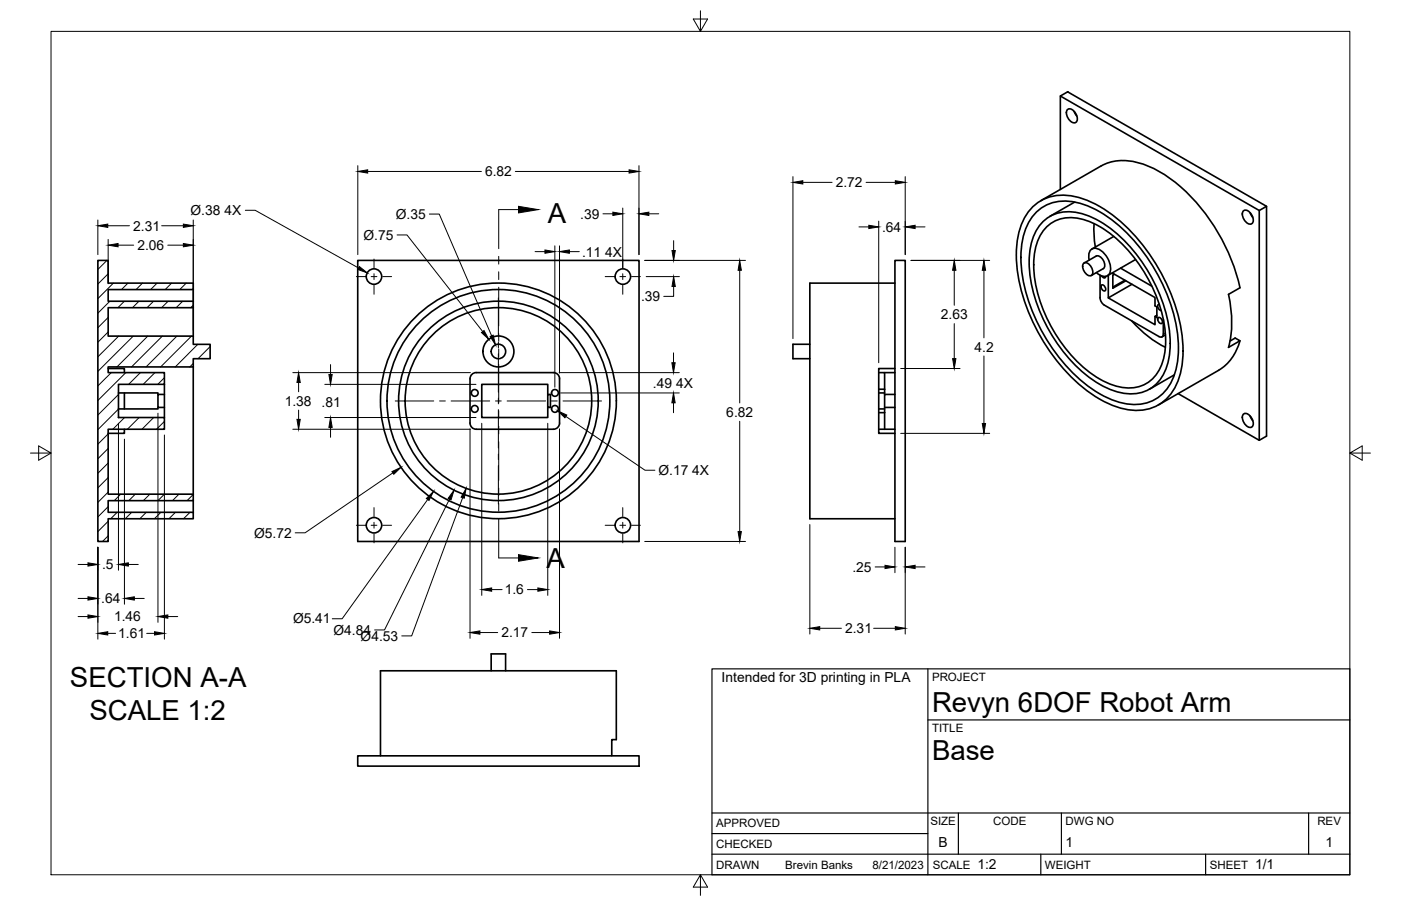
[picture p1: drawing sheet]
<svg xmlns="http://www.w3.org/2000/svg" width="432mm" height="279mm" viewBox="0 0 432 279" stroke-linecap="round" stroke-linejoin="round" font-family="sans-serif">
<!-- layer: Visible -->
<g fill="none" stroke="#000" stroke-width=".51">
<path d="M326.8 29.6l2.3-1.3 61.3 35.3-2.3 1.3zM326.8 29.6v28.8M328.9 33.9a1.49 1.49 0 0 1 2.3 .6l.6 1.1a1.37 1.37 0 0 1 .3 1.4 1.37 1.37 0 0 1-1.3 .9 3.2 3.2 0 0 1-1.9-4zM331.1 34.4l.8 1.4M317.8 64.4a14.1 14.1 0 0 1 15.2-3.3 43.3 43.3 0 0 1 20.8 16.6 55.1 55.1 0 0 1 10.8 30.5 20 20 0 0 1-5.6 15.3 14.3 14.3 0 0 1-14.2 2.2 43.3 43.3 0 0 1-20.8-16.7 55.1 55.1 0 0 1-10.8-30.4 20.8 20.8 0 0 1 4.6-14.2zM319.3 65.5a13.2 13.2 0 0 1 13.8-2.7 41.3 41.3 0 0 1 20.4 16.6 50.1 50.1 0 0 1 9.6 30.2 16.4 16.4 0 0 1-7 13.5 15.1 15.1 0 0 1-13.2 .3 45.4 45.4 0 0 1-21.1-20.1 47.9 47.9 0 0 1-7.1-26.2 18.3 18.3 0 0 1 4.6-11.6zM320.8 61.9l18.5-10.7a16.4 16.4 0 0 1 15.3 .3 50.8 50.8 0 0 1 22.2 22.8 56.6 56.6 0 0 1 5.4 14.5l-3.6 2a34.4 34.4 0 0 1 0 16.3M321.8 68a12.4 12.4 0 0 1 13.4-1.5 41 41 0 0 1 19.7 18.9 40.5 40.5 0 0 1 5.5 24.6 12.8 12.8 0 0 1-8.1 10.9 16.6 16.6 0 0 1-13.4-2.4 48.5 48.5 0 0 1-20.7-29.5 27.1 27.1 0 0 1 .9-17.3l.8-1.4zM322.9 69.7a11.6 11.6 0 0 1 12.6-1.5 38.9 38.9 0 0 1 18.9 18.8 35.4 35.4 0 0 1 4.2 23.6 10.9 10.9 0 0 1-14.5 8.5 33.5 33.5 0 0 1-17.2-13.7 42.4 42.4 0 0 1-8.2-25.7 14.9 14.9 0 0 1 4.2-10zM331.2 62.3l-7.6 4.4M337.2 69v3.9l.4 3.3M343.3 72.9l-6.8 3.9"/>
<path d="M383.1 65.1a1.49 1.49 0 0 1 2.3 .7l.6 1a1.37 1.37 0 0 1 .3 1.5 1.37 1.37 0 0 1-1.3 .8 3.2 3.2 0 0 1-1.9-4zM385.3 65.6l.8 1.4M388.1 64.9v70.9M390.4 63.6v70.9l-2.3 1.3-25-14.4M30.2 80.3h3.1v7h26.3v2h-26.3v3.6h26.3v2h-26.3v8.8h26.3v2.5h5.2v4.4h-5.2v2.6h-26.3v1.7h17.4v3.6h-14.2v10.3h14.2v3.6h-17.4v20h26.3v2h-26.3v3.6h26.3v2h-26.3v7h-3.1zM59.6 89.3v3.6M59.6 94.9v8.8M110.3 80.3h86.7v86.7h-86.7zM275.8 87.3h-26.2v72.7h26.2M275.8 80.3h3.2v86.7h-3.2zM333.9 81.3a1.39 1.39 0 0 1 2.1 .6l.8 1.5a1.11 1.11 0 0 1-.4 1.6 1.11 1.11 0 0 1-1.6-.5l-.7-.8-.4-1.1zM334.1 81.1l3.7-2.1a2.59 2.59 0 0 1 2.7 2.8l-.5 1-3.6 2.2"/>
<path d="M335.7 80.2a2.67 2.67 0 0 1 1.5-3.6 5.9 5.9 0 0 1 5 5.1 2.48 2.48 0 0 1-1.8 3.6 3.9 3.9 0 0 1-2.5-1.2M339 84.9l.1 7.3 .9 1.7 17.6 10.1a.8 .8 0 0 0 1-1l-.1-4.5M339.5 87.9a1.21 1.21 0 0 1 1.1 1.8 1.21 1.21 0 0 1-1.1-1.8zM339.6 85.1l.7 .6 .5-.5M341.6 84.9v7l14.4 8.2v-2.5M342.8 84.2l13.2 7.6v2.5l.6 .4v3.2l-.6-.3 .6-.3M343.5 84.6l-.5 .3v4l4-2.3M345.4 82.7l9.6 5.5M346.7 86.4l-3.7 2.1M348.8 98.9a34.4 34.4 0 0 0 10.4 8.2M348.9 87.7l-7.3 4.2M350 80l-8.7 5"/>
<path d="M357 97.9a1.21 1.21 0 0 1 1.1 1.8 1.21 1.21 0 0 1-1.1-1.8zM357.3 93.9a.99 .99 0 0 0-.5 1 .99 .99 0 0 0 .8 .8l.3 .1M33.3 113.6h5v1.3M50.7 118.5v10.3M59.6 113.2v39.2M145.4 115.5l1.4-.6h23.8a1.88 1.88 0 0 1 1.8 1.9l.1 13.7a1.92 1.92 0 0 1-2 1.9h-23.7a1.92 1.92 0 0 1-1.9-1.9v-13.7zM249.6 106.2h-5.2v4.4h5.2M270.8 114.9h1.8v5.2M272.6 114.9h3.2M275.8 113.6h-5v20h5M359.2 103.3l-1.1 .6M361.9 115.6l-7.6 4.4"/>
<path d="M379.1 105.2l1.6-1 1.5 .9-3.6 2M382.2 105.1a14.9 14.9 0 0 1-6.6 9.1l-18.5 10.7M36.5 121.2h12.2v.4M38.3 121.2v4.9M38.3 132.4v1.2h-5M48.7 125.6v.5h-12.2M50.7 121.6h-2v4h2M168.8 121.6h.9v4h-.9zM168.8 121.6v-3.1h-20.3v10.3h20.3v-3.2M270.8 132.4h5M270.8 126.1h1.8M270.8 127.3h1.8"/>
<path d="M270.8 120h1.8M270.8 121.2h1.8M272.6 125.6h3.2M272.6 120.1v1.5M275.8 121.6h-3.2v10.8M383.1 127.8a1.49 1.49 0 0 1 2.3 .7l.6 1a1.37 1.37 0 0 1 .3 1.5 1.37 1.37 0 0 1-1.3 .8 3.2 3.2 0 0 1-1.9-4zM385.3 128.3l.8 1.4M59.6 154.4v3.6M151.4 206.9v-5.2h4.4v5.2M110.3 233.1h86.7v3.2h-86.7zM117.3 233.1v-26.2h72.6v21.2h-1.3v5"/>
<circle cx="115.3" cy="85.3" r="2.38"/>
<circle cx="192" cy="85.3" r="2.38"/>
<circle cx="153.6" cy="108.4" r="2.23"/>
<circle cx="153.6" cy="108.4" r="4.8"/>
<circle cx="146.3" cy="126.1" r="1.05"/>
<circle cx="146.3" cy="121.2" r="1.05"/>
<circle cx="153.6" cy="123.6" r="28.8"/>
<circle cx="153.6" cy="123.6" r="34.3"/>
<circle cx="153.6" cy="123.6" r="36.3"/>
<circle cx="153.6" cy="123.6" r="30.8"/>
<circle cx="171" cy="126.1" r="1.05"/>
<circle cx="171" cy="121.2" r="1.05"/>
<circle cx="115.3" cy="162" r="2.38"/>
<circle cx="192" cy="162" r="2.38"/>
</g>
<!-- layer: Visible Narrow -->
<path d="M359.2 102.7l-.7 .3" fill="none" stroke="#000" stroke-width=".31"/>
<!-- layer: Border -->
<path d="M15.7 9.7h400.3v260.1h-400.3zM215.9 3.3v6.4l-2.2-3.8h4.4l-2.2 3.8M9.4 139.7h6.3l-3.8-2.2v4.4l3.8-2.2M416 139.7l3.8 2.2v-4.4l-3.8 2.2h6.4M215.9 269.8l2.2 3.8h-4.4l2.2-3.8v6.3" fill="none" stroke="#000" stroke-width=".31"/>
<!-- layer: Titleblock -->
<path d="M219.4 206.3h196.6v63.5h-196.6zM286 206.3v63.5M286 222h130M219.4 257.1h66.6M219.4 250.7h196.6M295.4 250.7v12.7M327.1 250.7v12.7M403.3 250.7v12.7M219.4 263.4h196.6M320.8 263.4v6.4M371.6 263.4v6.4" fill="none" stroke="#000" stroke-width=".36"/>
<!-- layer: FD_Dimensions -->
<g fill="none" stroke="#000" stroke-width=".31">
<path d="M110.3 51.1v27.4M113.3 52.9h35.1M158.8 52.9h35.1M196.9 51.1v27.4M244.4 54.5v49.9M247.4 56.2h9.1M266.9 56.2h9M279 54.5v24M30.2 67.8v10.7M33.2 69.6h6.7M33.3 73.8v13.7M36.4 75.6h4.8"/>
<path d="M49.8 69.6h6.7M51.7 75.6h4.8M59.6 67.8v34.1M75.6 64.9h3.1l31.8 17.8M122.4 72.5h3l23.4 29.8M132.3 66h3.1l16.1 37.6M164.9 77.6h3.1M171 75.8v43.6M172.4 75.8v39.2M175.5 77.6h3M185.8 65.9h3.1M191.9 64.2v18.4"/>
<path d="M200 65.9h3M207.6 74.2v3.1M264.7 70h3.1M270.8 68.2v43.7M282 70h3.1M198.7 80.3h31.1M199.2 85.3h10.2M207.6 88.3v3.1h-3M228 83.4v40.9M280.8 80.3h24.2M294.1 83.4v10.7M294.1 99.8v10.8"/>
<path d="M303.3 83.4v20.8M90.3 114.9h54.7M92 118v2.8M100.1 118.5h46.6M101.9 112.4v3.1M172.3 114.9h37.1M207.6 108.8v3.1M277.6 113.6h18.3M303.3 109.8v20.8M36.5 130.5v45.4M38.4 135.4v50.9M48.7 127.4v64.5"/>
<path d="M50.7 134.2v62.9M90.3 132.4h54.7M92 126.5v2.8M100.1 128.8h46.6M101.9 131.8v3.1M144.9 132.2v64.7M148.5 130.5v53.1M168.8 130.5v53.1M172.4 132.2v64.7M172.8 121.2h36.6M174.4 128.4l24.4 16.6h3M207.6 124.2v3.1"/>
<path d="M228 129.9v34M277.6 133.6h27.4M121.1 145.8l-27.1 18.5h-3M131.8 154l-26.3 36.8h-3.1M138.6 153.9l-20.1 40.4h-3M142.6 153.5l-15.7 42.6h-3.1M24.1 174.1h3M30.2 168.8v28.3M39.6 174.1h3M198.7 167h31.1M249.6 161.8v33.7M269.7 174.8h3.1"/>
<path d="M275.8 168.8v7.8M279 168.8v26.7M282 174.8h3.1M24.1 184.6h3M24.1 190.1h3M33.2 195.3h2.4M41.4 184.6h3M45.2 195.3h2.4M51.7 190.1h3.1M147.9 195.1h5.5M151.5 181.8h3.2M162.6 181.8h3.2"/>
<path d="M163.9 195.1h5.5M252.6 193.8h6.7M269.3 193.8h6.6"/>
</g>
<g fill="#000" stroke="#000" stroke-width=".31">
<path d="M110.3 52.9l3-.5v1zM193.9 52.4l3 .5-3 .5zM244.4 56.2l3-.5v1zM275.9 55.7l3.1 .5-3.1 .5zM30.2 69.6l3-.5v1zM33.3 75.6l3.1-.5v1zM56.5 69.1l3.1 .5-3.1 .5zM56.5 75.1l3.1 .5-3.1 .5zM168 77.1l3 .5-3 .5zM172.4 77.6l3.1-.5v1zM188.9 65.4l3 .5-3 .5zM196.9 65.9l3.1-.5v1z"/>
<path d="M207.1 77.3h1l-.5 3zM267.8 69.5l3 .5-3 .5zM279 70l3-.5v1zM110.8 82.2l2.4 2-2.9-1.1zM207.6 85.3l.5 3h-1zM228 80.3l.5 3.1h-1zM294.1 80.3l.5 3.1h-1zM303.3 80.3l.5 3.1h-1.1zM92 114.9l.5 3.1h-1zM101.4 115.5h1l-.5 3zM148.4 102.6l.8-.7 1.5 2.8zM151.1 103.8l.9-.4 .7 3z"/>
<path d="M207.1 111.9h1l-.5 3zM293.6 110.6h1l-.5 3zM91.5 129.3h1l-.5 3.1zM101.9 128.8l.5 3h-1zM171.9 126.7l2.8 1.3-.6 .8zM207.6 121.2l.5 3h-1zM302.7 130.6h1.1l-.5 3zM120.8 145.4l2.8-1.3-2.2 2.2zM131.4 153.7l2.2-2.1-1.4 2.7zM139.9 151.2l-.9 2.9-.9-.4zM143.7 150.6l-.6 3-1-.3zM27.1 173.6l3.1 .5-3.1 .5z"/>
<path d="M36.5 174.1l3.1-.5v1zM227.5 163.9h1l-.5 3.1zM272.8 174.3l3 .5-3 .5zM279 174.8l3-.5v1zM27.1 184l3.1 .6-3.1 .5zM27.1 189.6l3.1 .5-3.1 .5zM30.2 195.3l3-.5v1zM38.4 184.6l3-.6v1.1zM47.6 194.8l3.1 .5-3.1 .5zM48.7 190.1l3-.5v1zM144.9 195.1l3-.5v1zM148.5 181.8l3-.5v1z"/>
<path d="M165.8 181.3l3 .5-3 .5zM169.4 194.6l3 .5-3 .5zM249.6 193.8l3-.5v1zM275.9 193.3l3.1 .5-3.1 .5z"/>
</g>
<!-- layer: Smart Centers -->
<g fill="none" stroke="#000" stroke-width=".31">
<path d="M115.3 79.9v2.7M191.9 79.9v2.7M109.8 85.3h2.8M114.4 85.3h1.8M115.3 84.4v1.8M115.3 88v2.7M117.9 85.3h2.8M153.6 91.8v11.9M186.5 85.3h2.8M191.1 85.3h1.7M191.9 84.4v1.8M191.9 88v2.7"/>
<path d="M194.6 85.3h2.8M153.6 105.5v1.8M153.6 109.1v11.9M121.8 123.7h11.9M135.5 123.7h1.8M139 123.7h11.9M152.7 123.7h1.8M153.6 122.7v1.8M153.6 126.3v11.9M153.6 140v1.8M156.3 123.7h11.9M169.9 123.7h1.8"/>
<path d="M173.5 123.7h11.9M115.3 156.5v2.8M153.6 143.6v11.8M191.9 156.5v2.8M109.8 162h2.8M114.4 162h1.8M115.3 161.1v1.8M115.3 164.7v2.7M117.9 162h2.8M186.5 162h2.8M191.1 162h1.7M191.9 161.1v1.8"/>
<path d="M191.9 164.7v2.7M194.6 162h2.8"/>
</g>
<!-- layer: Hatching -->
<g fill="none" stroke="#000" stroke-width=".31">
<path d="M33 80.3l-2.8 2.8M33.3 84.4l-3.1 3.2M33.3 97.9l-3.1 3.2M33.8 92.9l-3.6 3.7M34.9 87.3l-4.7 4.8M38.3 92.9l-2 2M39.4 87.3l-2 2M42.8 92.9l-2 2M43.9 87.3l-2 2M47.3 92.9l-2 2M48.4 87.3l-2 2M51.8 92.9l-2 2"/>
<path d="M52.9 87.3l-2 2M56.3 92.9l-2 2M57.4 87.3l-2 2M59.6 94.1l-.8 .8M33.3 102.4l-3.1 3.2M34.3 114.9l-4.1 4.1M36.6 103.7l-6.4 6.3M38.8 114.9l-8.6 8.6M41.1 103.7l-10.9 10.8M43.3 114.9l-3.7 3.6M45.6 103.7l-9.6 9.5M47.8 114.9l-3.7 3.6"/>
<path d="M50 103.7l-9.5 9.5M50.7 116.5l-2.1 2M54.5 103.7l-9.5 9.5M59 103.7l-9.5 9.5M59.6 112.1l-1.1 1.1M61 106.2l-7 7M64.8 106.9l-3.8 3.7M33.3 133.8l-3.1 3.2M33.3 138.3l-3.1 3.2M36.5 121.7l-6.3 6.3M36.5 126.2l-6.3 6.3M38.4 128.8l-3.6 3.6"/>
<path d="M42.9 128.8l-3.6 3.6M47.4 128.8l-3.6 3.6M50.7 130l-2.5 2.4M33.3 142.8l-3.1 3.2M33.3 147.3l-3.1 3.2M33.3 151.8l-3.1 3.1M33.3 156.3l-3.1 3.1M36.1 158l-2 2M37.2 152.4l-2 2M40.6 158l-2 2M41.7 152.4l-2 2M45.1 158l-2 2"/>
<path d="M46.2 152.4l-2 2M49.6 158l-2 2M50.7 152.4l-2 2M54.1 158l-2 2M55.2 152.4l-2 2M58.6 158l-2 2M59.6 152.5l-1.9 1.9M33.3 160.8l-3.1 3.1M33.3 165.2l-1.7 1.8"/>
</g>
<!-- layer: Section Lines -->
<g fill="none" stroke="#000" stroke-width=".31">
<path d="M153.7 79.1v2.3M159.8 64.6h-6.1v12.1M153.7 83.8v2.4M153.7 88.6v11.9M153.7 102.9v2.4M153.7 107.6v2.4M153.7 112.4v11.9M153.7 126.7v2.4M153.7 131.4v2.4M153.7 136.2v11.9M153.7 150.5v2.4M153.7 155.3v2.3"/>
<path d="M153.7 160v12.1h6.1"/>
</g>
<path d="M159.8 63.6l6.1 1-6.1 1.1zM159.8 171l6.1 1.1-6.1 1z" fill="#000" stroke="#000" stroke-width=".31"/>
<g font-size="8.5">
<text x="168.8" y="68.9">A</text>
<text x="168.4" y="175.1">A</text>
<text x="21.5" y="211.8">SECTION A-A</text>
<text x="287.3" y="219.5">Revyn 6DOF Robot Arm</text>
<text x="27.5" y="222.1">SCALE 1:2</text>
<text x="287.3" y="234.5">Base</text>
</g>
<g font-size="4.3">
<text x="149.5" y="54.4">6.82</text>
<text x="257.6" y="57.8">2.72</text>
<text x="41" y="71.1">2.31</text>
<text x="58.7" y="66.3">Ø.38 4X</text>
<text x="122" y="67.5">Ø.35</text>
<text x="178.8" y="67.4">.39</text>
<text x="271.9" y="71.5">.64</text>
<text x="42.4" y="77.1">2.06</text>
<text x="112.1" y="73.9">Ø.75</text>
<text x="179.4" y="79.1">.11 4X</text>
<text x="197.6" y="92.9">.39</text>
<text x="290" y="98.5">2.63</text>
<text x="300.4" y="108.5">4.2</text>
<text x="201.3" y="119.5">.49 4X</text>
<text x="87.8" y="125.1">1.38</text>
<text x="99.1" y="125.6">.81</text>
<text x="223.9" y="128.6">6.82</text>
<text x="202.9" y="146.5">Ø.17 4X</text>
<text x="78.3" y="165.8">Ø5.72</text>
<text x="31.5" y="175.6">.5</text>
<text x="262.7" y="176.3">.25</text>
<text x="155.6" y="183.3">1.6</text>
<text x="31.2" y="186.1">.64</text>
<text x="35.2" y="191.6">1.46</text>
<text x="36.4" y="196.8">1.61</text>
<text x="90.3" y="192.3">Ø5.41</text>
<text x="102.8" y="195.7">Ø4.84</text>
<text x="111.1" y="197.6">Ø4.53</text>
<text x="154.5" y="196.6">2.17</text>
<text x="260.5" y="195.2">2.31</text>
<text x="222.4" y="210.3">Intended for 3D printing in PLA</text>
<text x="289.3" y="261.2">B</text>
<text x="328.4" y="261.2">1</text>
<text x="408.5" y="261.2">1</text>
<text x="301.2" y="268.1">1:2</text>
<text x="386.8" y="268.1">1/1</text>
</g>
<g font-size="3.5">
<text x="287.3" y="210.1">PROJECT</text>
<text x="287.3" y="225.8">TITLE</text>
<text x="220.7" y="255.2">APPROVED</text>
<text x="286.7" y="254.5">SIZE</text>
<text x="306.1" y="254.5">CODE</text>
<text x="328.4" y="254.5">DWG NO</text>
<text x="406" y="254.5">REV</text>
<text x="220.7" y="261.5">CHECKED</text>
<text x="220.7" y="267.9">DRAWN</text>
<text x="242" y="267.9">Brevin Banks</text>
<text x="268.9" y="267.9">8/21/2023</text>
<text x="287.5" y="267.9">SCALE</text>
<text x="322.1" y="267.9">WEIGHT</text>
<text x="372.9" y="267.9">SHEET</text>
</g>
</svg>
